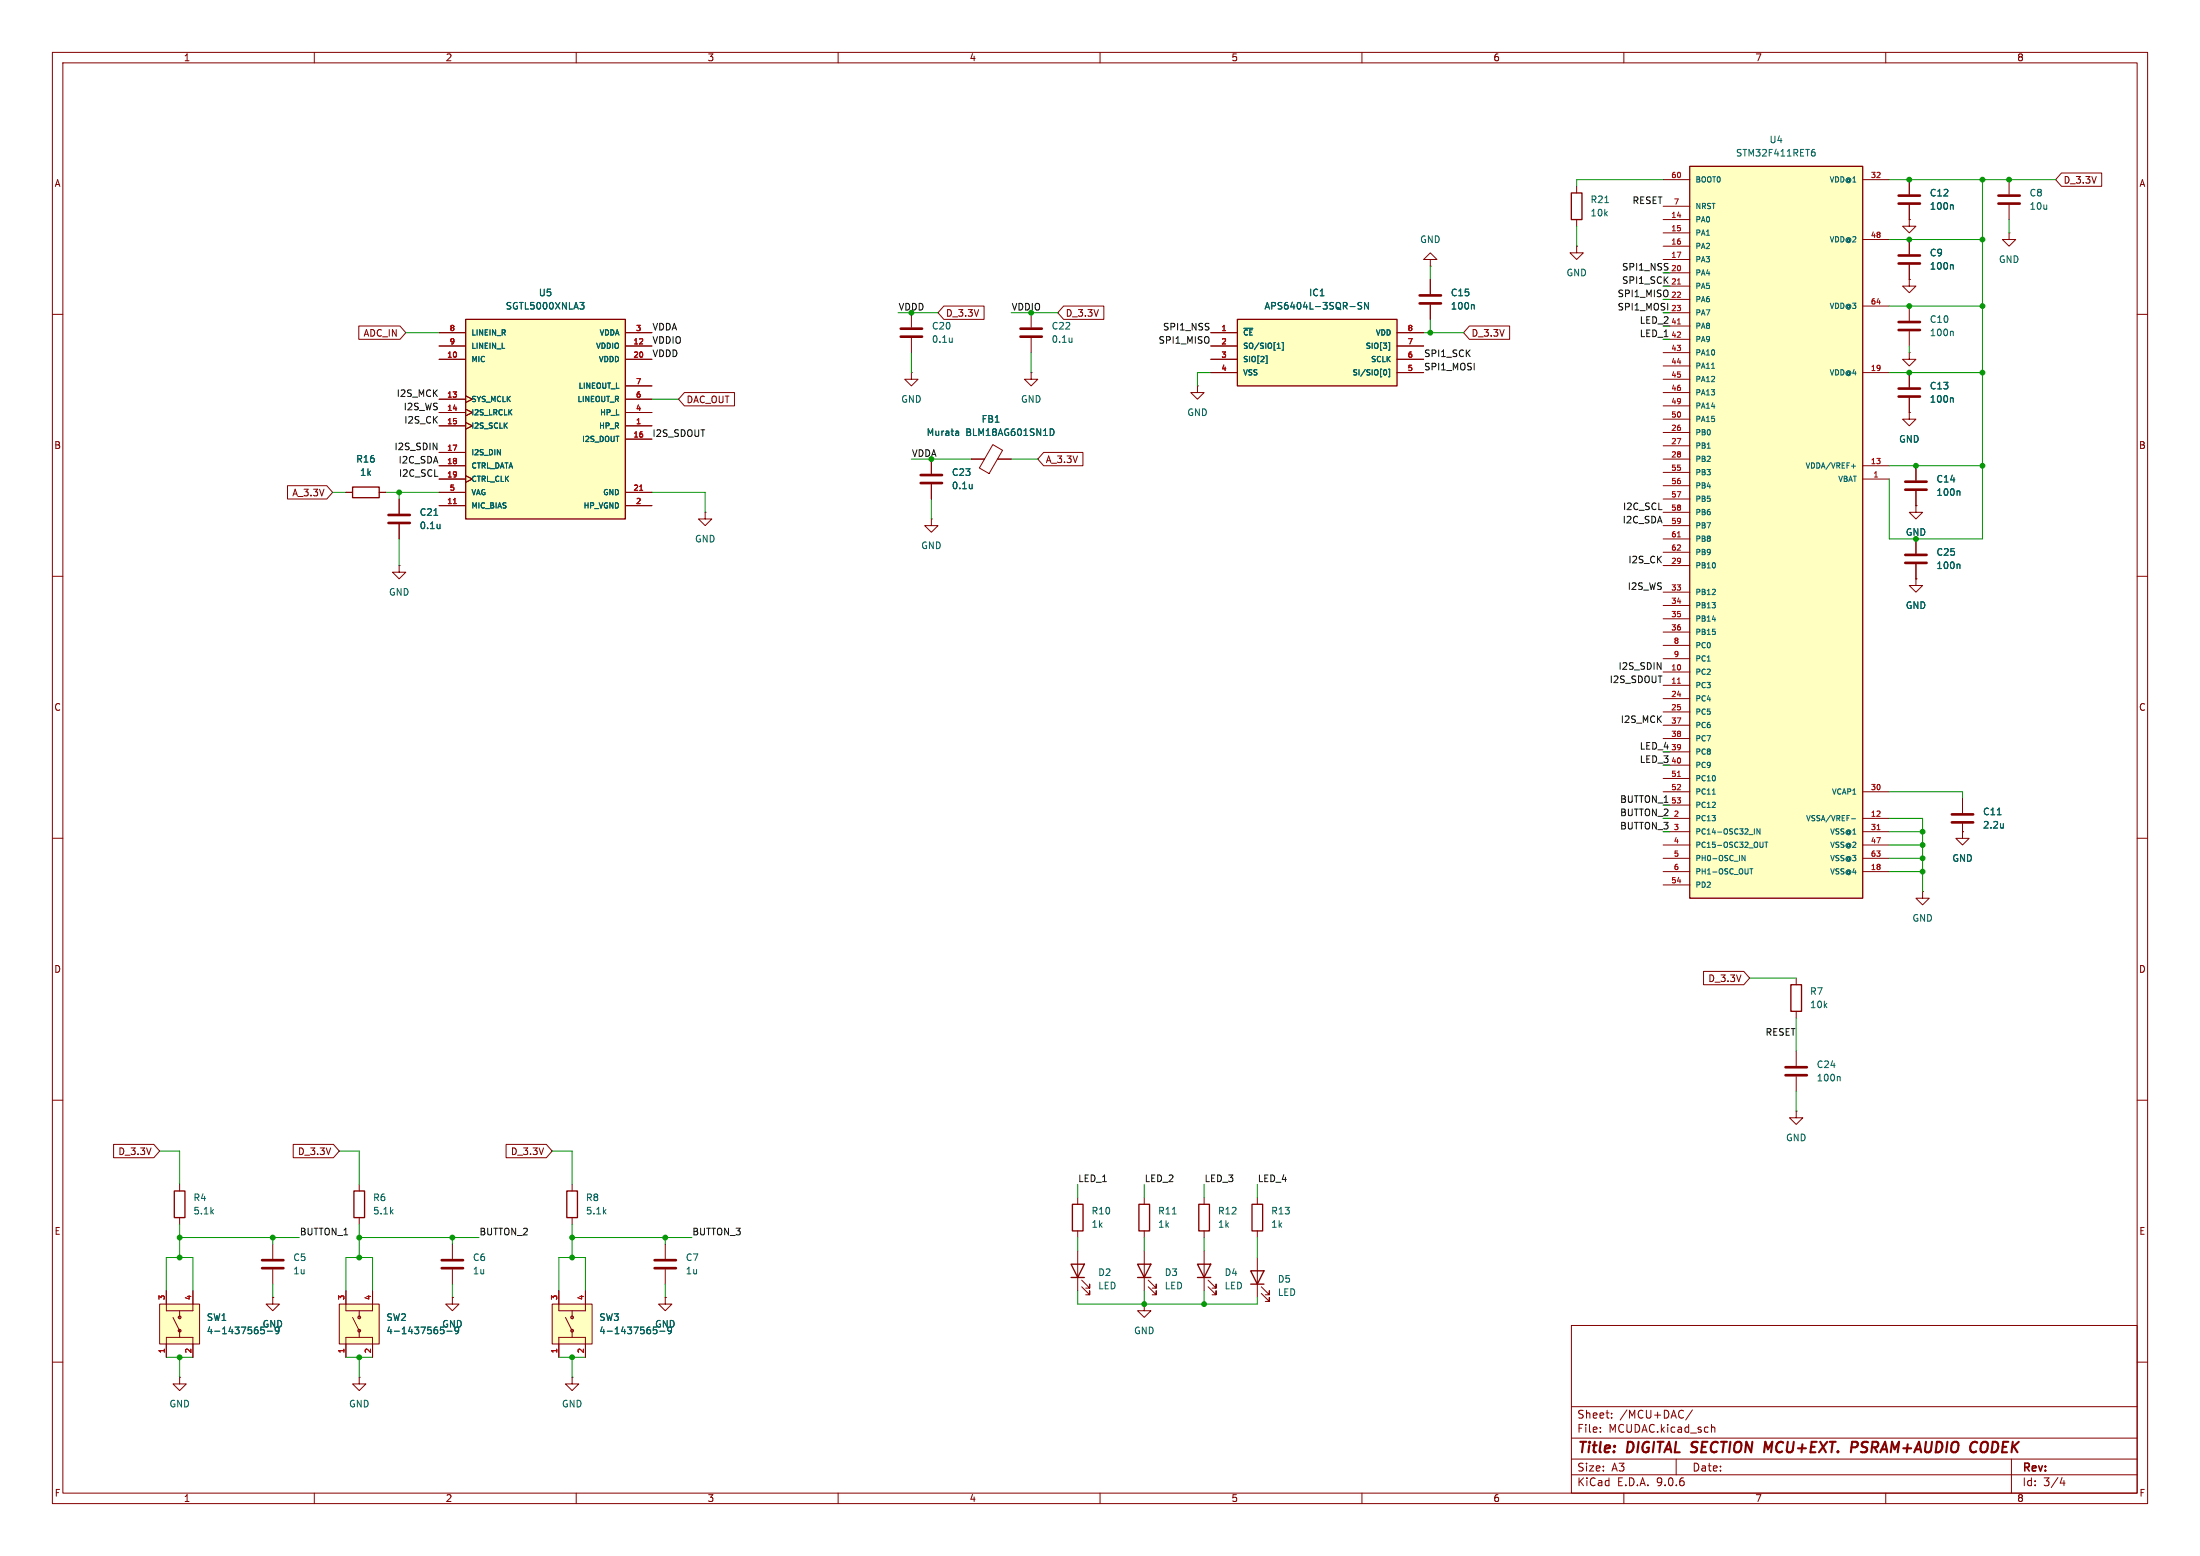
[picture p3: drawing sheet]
<svg xmlns="http://www.w3.org/2000/svg" width="420mm" height="297mm" viewBox="0 0 420 297" stroke-linecap="round" stroke-linejoin="round" font-family="sans-serif">
<g fill="none" stroke="#840000" stroke-width=".19">
<path d="M10 10h400v277h-400zM12 12h396v273h-396zM60 10v2M110 10v2M160 10v2M210 10v2M260 10v2M310 10v2M360 10v2M10 60h2M174 71.1v1.3h1.3l-1.3 1.3-1.3-1.3h1.3M174 71.1h.1"/>
<path d="M408 60h2M76.2 95.3v2.7M177.8 87.6v2.8M177.8 92.5v2.8M185.4 87.6h2.6M189.5 84.9l1.9 1.1-2.6 4.4-1.8-1.1zM190.4 87.6h2.6M10 110h2M76.2 108v1.2h1.3l-1.3 1.3-1.3-1.3h1.3M76.2 108h.1M76.2 100.1v2.8M408 110h2"/>
<path d="M10 160h2M408 160h2M10 210h2M408 210h2M34.3 226.1v1.2M34.3 232.4v1.3M127 237.5v2.8M205.7 238.8v7.6M127 247.6v1.3h1.3l-1.3 1.3-1.3-1.3h1.3M127 247.6h.1M127 242.3v2.8M206.5 245.6l1.5 1.5v-.7v.7h-.7"/>
<path d="M206.5 244.3l1.5 1.6v-.8v.8h-.7M218.4 248.9v1.3h1.3l-1.3 1.3-1.2-1.3h1.2M218.4 248.9h.1M300 253h108v32h-108zM10 260h2M300 278.5h108M300 274.5h108M300 268.5h108M305.5 273.2v.2M305.5 272.5v.1M307.7 270.5v.2M307.7 269.8v.1"/>
<path d="M320 278.5v3M323.1 269.1l-1.3 1.9M326.7 271.9v1.5M326.7 272.5l.2-.1 .4 .1 .1 .9M384 278.5v6.5M408 260h2M60 285v2M110 285v2M160 285v2M210 285v2M260 285v2M300 281.5h108"/>
<path d="M310 285v2M360 285v2M393.7 282l-.4 1.1h.9M394 282.6v1"/>
</g>
<path d="M337 275.2l.5 1.4 .8-1.4M353.5 276.3h.7a.55 .55 0 0 0 .5-.5 .55 .55 0 0 0-.4-.6h-.7l-.3 2M378.7 275.2l-.2 .1a1.24 1.24 0 0 0 0 1.9h.4" fill="none" stroke="#840000" stroke-width=".4"/>
<path d="M33.3 227.3h2v5.1h-2zM204.5 241.3h2.5l-1.3 2.5zM204.5 243.8h2.5" fill="none" stroke="#840000" stroke-width=".25"/>
<path d="M74.2 98.3h4M74.2 99.8h4M175.8 90.7h4M175.8 92.2h4M125 240.5h4M125 242.1h4" fill="none" stroke="#840000" stroke-width=".51"/>
<path d="M82.8 98.4h.8M182.8 82.3l.2 .2v.6M183 83.1h-.4M183 82.6h-.4M185.6 92.4v.9M185.6 93.2h-.1M200.5 81.9a.64 .64 0 0 1 .7 .6 .64 .64 0 0 1-.7 .6M84 100.1v.8M84 100.8h-.1" fill="none" stroke="#006464" stroke-width=".19"/>
<path d="M88.9 61h30.5v38.1h-30.5z" fill="#ffffc2"/>
<path d="M88.9 61h30.5v38.1h-30.5z" fill="none" stroke="#840000" stroke-width=".25"/>
<g fill="none" stroke="#840000" stroke-width=".19">
<path d="M83.8 63.5h5.1M83.8 66h5.1M83.8 68.6h5.1M83.8 76.2h5.1M83.8 78.7h5.1M88.9 75.6l1.3 .6-1.3 .6M88.9 78.1l1.3 .6-1.3 .7M119.4 63.5h5.1M119.4 66h5.1M119.4 68.6h5.1M119.4 76.2h5.1M119.4 78.7h5.1"/>
<path d="M119.4 73.7h5.1M83.8 81.3h5.1M83.8 86.4h5.1M83.8 88.9h5.1M83.8 91.4h5.1M83.8 94h5.1M83.8 96.5h5.1M88.9 80.6l1.3 .7-1.3 .6M88.9 90.8l1.3 .6-1.3 .7M119.4 81.3h5.1M119.4 94h5.1M119.4 96.5h5.1"/>
<path d="M119.4 83.8h5.1"/>
</g>
<path d="M86.6 96.1h.5M122.1 93.6h.6" fill="none" stroke="#a90000" stroke-width=".19"/>
<path d="M110.7 57.7h.8l-.4 .5 .3 .1 .1 .5-.3 .2h-.3" fill="none" stroke="#006464" stroke-width=".19"/>
<path d="M236.2 61h30.5v12.7h-30.5z" fill="#ffffc2"/>
<path d="M236.2 61h30.5v12.7h-30.5z" fill="none" stroke="#840000" stroke-width=".25"/>
<path d="M231.1 63.5h5.1M231.1 66h5.1M231.1 68.6h5.1M231.1 71.1h5.1M266.7 63.5h5.1M266.7 66h5.1M266.7 68.6h5.1M266.7 71.1h5.1" fill="none" stroke="#840000" stroke-width=".19"/>
<path d="M257.7 58.5h1M260 57.8l-.5-.1-.2 .2v.3l.5 .3 .2 .3-.3 .2-.5-.1M261.2 57.7v1.3l-.7-1.3v1.3M237.4 62.7h1.8M241.6 67.9h.3v1.5h-.3M243.8 66.5h.6M244 65.6l.1-.1v1M244.7 65.4h.3v1.4h-.3M264.2 70.8l.2-.2a.54 .54 0 0 1 .3 .5 .54 .54 0 0 1-.3 .5l-.2-.2M265.1 65.4h.2v1.4h-.2M265.1 70.5h.2v1.4h-.2" fill="none" stroke="#006464" stroke-width=".19"/>
<path d="M105.4 248.9h7.6v7.6h-7.6z" fill="#ffffc2"/>
<g fill="none" stroke="#840000" stroke-width=".19">
<path d="M174 59.7v2.8M196.8 59.7v2.8M174 64.5v2.8M196.8 71.1v1.3h1.3l-1.3 1.3-1.2-1.3h1.2M196.8 71.1h.1M196.8 64.5v2.8M228.6 73.7v1.2h1.3l-1.3 1.3-1.3-1.3h1.3M228.6 73.7h.1M66 94h1.3M72.4 94h1.3M134.6 97.8v1.3h1.3l-1.3 1.2-1.3-1.2h1.3M134.6 97.8h.1"/>
<path d="M177.8 99.1v1.2h1.3l-1.3 1.3-1.3-1.3h1.3M177.8 99.1h.1M374.6 157.2v2.8h-1.2l1.2 1.3 1.3-1.3h-1.3v-1.2M374.6 158.8h.1M374.6 152.4v2.8M367 170.2v1.3h1.3l-1.3 1.2-1.2-1.2h1.2M367 170.2h.1M342.9 186.7v1.3M342.9 193v1.3M52.1 237.5v2.8M68.6 226.1v1.2M68.6 232.4v1.3"/>
<path d="M205.7 228.6v1.3M205.7 234.9v1.3M218.4 228.6v1.3M218.4 234.9v1.3M52.1 242.3v2.8M86.4 247.6v1.3h1.2l-1.2 1.3-1.3-1.3h1.3M86.4 247.6h.1M105.4 248.9h7.6v7.6h-7.6zM106.7 246.4v3.8h5.1v-3.8M106.7 259.1v-3.8h5.1v3.8M107.9 251.5l1.3 2.5v1.3M109.2 250.2v1.3"/>
</g>
<g fill="none" stroke="#840000" stroke-width=".22">
<circle cx="109.2" cy="254" r=".25"/>
<circle cx="109.2" cy="251.5" r=".25"/>
</g>
<path d="M181.8 64.5v.8M181.8 65.2l-.1 .1M204.6 64.5v.8M204.6 65.2v.1M381.3 155.5h.7M382.4 157.2v.9M382.4 157.9v.1M223.8 231.7h.7M125.4 254l-.1 .5-.4 .1M128.2 254l-.2 .5-.4 .1" fill="none" stroke="#006464" stroke-width=".19"/>
<path d="M67.3 93h5.1v2h-5.1zM341.9 188h2v5h-2zM67.6 227.3h2v5.1h-2zM204.7 229.9h2.1v5h-2.1zM217.4 229.9h2.1v5h-2.1z" fill="none" stroke="#840000" stroke-width=".25"/>
<path d="M172 62.7h4M172 64.3h4M194.8 62.7h4.1M194.8 64.3h4.1M372.6 157h4.1M372.6 155.4h4.1M50 240.5h4.1M50 242.1h4.1" fill="none" stroke="#840000" stroke-width=".51"/>
<path d="M30.5 248.9h7.6v7.6h-7.6z" fill="#ffffc2"/>
<g fill="none" stroke="#840000" stroke-width=".19">
<path d="M342.9 200.7v2.8M342.9 205.5v2.8M30.5 248.9h7.6v7.6h-7.6zM31.7 246.4v3.8h5.1v-3.8M31.7 259.1v-3.8h5.1v3.8M33 251.5l1.3 2.5v1.3M34.3 250.2v1.3M52.1 247.6v1.3h1.2l-1.2 1.3-1.3-1.3h1.3M52.1 247.6h.1M68.6 262.9v1.3h1.2l-1.2 1.2-1.3-1.2h1.3M68.6 262.9h.1M109.2 262.9v1.3h1.3l-1.3 1.2-1.3-1.2h1.3"/>
<path d="M109.2 262.9h.1"/>
</g>
<g fill="none" stroke="#840000" stroke-width=".22">
<circle cx="34.3" cy="251.5" r=".25"/>
<circle cx="34.3" cy="254" r=".25"/>
</g>
<path d="M351.1 205.5l.2 .2v.6M50.5 254l-.1 .5-.5 .1M53.3 254l-.3 .5-.3 .1" fill="none" stroke="#006464" stroke-width=".19"/>
<path d="M340.9 203.7h4M340.9 205.2h4" fill="none" stroke="#840000" stroke-width=".51"/>
<path d="M64.8 248.9h7.6v7.6h-7.6z" fill="#ffffc2"/>
<g fill="none" stroke="#840000" stroke-width=".19">
<path d="M301 35.6v1.2M364.5 34.3v2.8M364.5 39.1v2.8M383.5 34.3v2.8M383.5 39.1v2.8M301 41.9v1.3M364.5 53.3v1.3h1.3l-1.3 1.3-1.3-1.3h1.3M364.5 53.3h.1M364.5 41.9v1.3h1.3l-1.3 1.3-1.3-1.3h1.3M364.5 41.9h.1M364.5 45.7v2.8M364.5 50.5v2.8"/>
<path d="M383.5 44.5v1.2h1.3l-1.3 1.3-1.2-1.3h1.2M383.5 44.5h.1M86.4 237.5v2.8M109.2 226.1v1.2M109.2 232.4v1.3M218.4 238.8v7.6M229.9 228.6v1.3M229.9 234.9v1.3M229.9 238.8v7.6M240 228.6v1.3M240 234.9v1.3M64.8 248.9h7.6v7.6h-7.6z"/>
<path d="M66 246.4v3.8h5.1v-3.8M66 259.1v-3.8h5.1v3.8M67.3 251.5l1.3 2.5v1.3M68.6 250.2v1.3M86.4 242.3v2.8M219.2 245.6l1.5 1.5v-.7v.7h-.7M219.2 244.3l1.5 1.6v-.8v.8h-.7M230.6 245.6l1.6 1.5v-.7v.7h-.8M230.6 244.3l1.6 1.6v-.8v.8h-.8M240 240v7.6M240.8 246.9l1.5 1.5v-.8v.8h-.7M240.8 245.6l1.5 1.5v-.7v.7h-.7"/>
<path d="M34.3 262.9v1.3h1.3l-1.3 1.2-1.3-1.2h1.3M34.3 262.9h.1"/>
</g>
<g fill="none" stroke="#840000" stroke-width=".22">
<circle cx="68.6" cy="254" r=".25"/>
<circle cx="68.6" cy="251.5" r=".25"/>
</g>
<path d="M306.4 38.7h.7M372.7 39.1l.2 .2v.6M372.7 50.5l.2 .2v.7M84.8 254l-.1 .5-.5 .1M87.6 254l-.3 .5-.3 .1" fill="none" stroke="#006464" stroke-width=".19"/>
<path d="M300 36.8h2v5.1h-2zM108.2 227.3h2v5.1h-2zM228.9 229.9h2v5h-2zM239 229.9h2v5h-2zM217.2 241.3h2.5l-1.3 2.5zM217.2 243.8h2.5M228.6 241.3h2.5l-1.2 2.5zM228.6 243.8h2.5M238.8 242.6h2.5l-1.3 2.5zM238.8 245.1h2.5" fill="none" stroke="#840000" stroke-width=".25"/>
<path d="M362.5 37.3h4M362.5 38.9h4M381.5 37.3h4.1M381.5 38.9h4.1M362.5 48.8h4M362.5 50.3h4M84.3 240.5h4.1M84.3 242.1h4.1" fill="none" stroke="#840000" stroke-width=".51"/>
<path d="M322.6 31.8h33v139.7h-33z" fill="#ffffc2"/>
<path d="M322.6 31.8h33v139.7h-33z" fill="none" stroke="#840000" stroke-width=".25"/>
<g fill="none" stroke="#840000" stroke-width=".19">
<path d="M317.5 34.3h5.1M317.5 39.4h5.1M355.6 34.3h5.1M364.5 34.3v2.8M364.5 39.1v2.8M393.5 33h7.7v2.6h-7.7l-1.1-1.3zM180.2 58.4h7.7v2.6h-7.7l-1.1-1.3zM203 58.4h7.7v2.6h-7.7l-1.1-1.3zM273 49.5h1.3l-1.3-1.2-1.2 1.2h1.2v1.3M273 50.8h.1M273 53.3v2.8M273 58.2v2.8"/>
<path d="M301 47v1.3h1.3l-1.3 1.2-1.3-1.2h1.3M301 47h.1M317.5 41.9h5.1M317.5 44.5h5.1M317.5 47h5.1M317.5 49.5h5.1M317.5 52.1h5.1M317.5 54.6h5.1M317.5 57.2h5.1M317.5 59.7h5.1M355.6 45.7h5.1M355.6 58.4h5.1"/>
<path d="M364.5 41.9h.1M364.5 53.3h.1M364.5 45.7v2.8M364.5 50.5v2.8M364.5 58.4v2.8M68.5 62.2h7.9l1.1 1.3-1.1 1.3h-7.9zM83.8 63.5h5.1M83.8 66h5.1M83.8 68.6h5.1M83.8 76.2h5.1M83.8 78.7h5.1M88.9 75.6l1.3 .6-1.3 .6"/>
<path d="M88.9 78.1l1.3 .6-1.3 .7M119.4 63.5h5.1M119.4 66h5.1M119.4 68.6h5.1M119.4 76.2h5.1M119.4 78.7h5.1M119.4 73.7h5.1M130.7 74.9h9.5v2.6h-9.5l-1.2-1.3zM231.1 71.1h5.1M231.1 63.5h5.1M231.1 66h5.1M231.1 68.6h5.1"/>
<path d="M266.7 71.1h5.1M266.7 63.5h5.1M266.7 66h5.1M266.7 68.6h5.1M280.5 62.2h7.7v2.6h-7.7l-1.1-1.3zM317.5 62.2h5.1M317.5 64.8h5.1M317.5 67.3h5.1M317.5 69.9h5.1M317.5 72.4h5.1M317.5 74.9h5.1M317.5 77.5h5.1"/>
<path d="M355.6 71.1h5.1M364.5 67.3v1.3h1.3l-1.3 1.3-1.3-1.3h1.3M364.5 67.3h.1M364.5 78.7v1.3h1.3l-1.3 1.3-1.3-1.3h1.3M364.5 78.7h.1M364.5 63.2v2.8M364.5 71.1v2.8M364.5 75.9v2.8M54.9 92.7h7.5l1.1 1.3-1.1 1.3h-7.5zM66 94h1.3M72.4 94h1.3M76.2 95.3v2.7"/>
<path d="M83.8 88.9h5.1M83.8 91.4h5.1M83.8 81.3h5.1M83.8 86.4h5.1M83.8 94h5.1M83.8 96.5h5.1M88.9 80.6l1.3 .7-1.3 .6M88.9 90.8l1.3 .6-1.3 .7M119.4 81.3h5.1M119.4 94h5.1M119.4 96.5h5.1M119.4 83.8h5.1"/>
<path d="M177.8 87.6v2.8M177.8 92.5v2.8M185.4 87.6h2.6M190.5 87.6h2.5M199.2 86.4h7.5v2.5h-7.5l-1.1-1.3zM317.5 80h5.1M317.5 82.6h5.1M317.5 85.1h5.1M317.5 87.6h5.1M317.5 90.2h5.1M317.5 92.7h5.1M317.5 95.3h5.1"/>
<path d="M317.5 97.8h5.1M355.6 88.9h5.1M355.6 91.4h5.1M365.8 96.5v1.3h1.2l-1.2 1.3-1.3-1.3h1.3M365.8 96.5h.1M365.8 88.9v2.8M365.8 93.7v2.8M76.2 100.1v2.8M317.5 100.3h5.1M317.5 102.9h5.1M317.5 105.4h5.1M317.5 108h5.1"/>
<path d="M317.5 113h5.1M317.5 115.6h5.1M317.5 118.1h5.1M365.8 110.5v1.3h1.2l-1.2 1.2-1.3-1.2h1.3M365.8 110.5h.1M365.8 102.9v2.8M365.8 107.7v2.8M317.5 120.7h5.1M317.5 123.2h5.1M317.5 125.7h5.1M317.5 128.3h5.1M317.5 130.8h5.1"/>
<path d="M317.5 133.4h5.1M317.5 135.9h5.1M317.5 138.4h5.1M317.5 141h5.1M317.5 143.5h5.1M317.5 146.1h5.1M317.5 148.6h5.1M317.5 151.1h5.1M317.5 153.7h5.1M317.5 156.2h5.1M317.5 158.8h5.1M355.6 151.1h5.1"/>
<path d="M355.6 156.2h5.1M355.6 158.8h5.1M374.6 158.8h.1M374.6 152.4v2.8M374.6 157.2v2.8M317.5 161.3h5.1M317.5 163.8h5.1M317.5 166.4h5.1M317.5 168.9h5.1M355.6 161.3h5.1M355.6 163.8h5.1M355.6 166.4h5.1"/>
<path d="M325.2 185.4h7.7l1.1 1.3-1.1 1.3h-7.7zM21.7 218.4h7.7l1.1 1.3-1.1 1.3h-7.7zM56 218.4h7.7l1.1 1.3-1.1 1.3h-7.7zM96.6 218.4h7.7l1.1 1.3-1.1 1.3h-7.7zM342.9 212.1v1.3h1.3l-1.3 1.2-1.3-1.2h1.3M342.9 212.1h.1M31.7 246.4v2.5M31.7 256.5v2.6M36.8 246.4v2.5M36.8 256.5v2.6M52.1 247.6h.1M66 246.4v2.5"/>
<path d="M66 256.5v2.6M71.1 246.4v2.5M71.1 256.5v2.6M86.4 247.6h.1M106.7 246.4v2.5M106.7 256.5v2.6M111.8 246.4v2.5M111.8 256.5v2.6M127 247.6h.1"/>
</g>
<path d="M320.2 54.2h.6M320.2 61.8h.6M86.6 96.1h.5M122.1 93.6h.6M320.2 102.5h.6M320.2 130.4h.6M320.2 148.2h.6M358.3 158.4h.6" fill="none" stroke="#a90000" stroke-width=".19"/>
<g fill="none" stroke="#006464" stroke-width=".19">
<path d="M346 29h.3l.2 .2v.5l-.5 .1M346.4 28.5l-.4 .1M372.7 39.1l.2 .2v.6M110.7 57.7h.8l-.4 .5 .3 .1 .1 .5-.3 .2h-.3M257.7 58.5h1M260 57.8l-.5-.1-.2 .2v.3l.5 .3 .2 .3-.3 .2-.5-.1M261.2 57.7v1.3l-.7-1.3v1.3M281.3 58.2l.1 .1v.7M372.7 50.5l.2 .2v.7M237.4 62.7h1.8M241.6 67.9h.3v1.5h-.3M243.8 66.5h.6"/>
<path d="M244 65.6l.1-.1v1M244.7 65.4h.3v1.4h-.3M264.2 70.8l.2-.2a.54 .54 0 0 1 .3 .5 .54 .54 0 0 1-.3 .5l-.2-.2M265.1 65.4h.2v1.4h-.2M265.1 70.5h.2v1.4h-.2M326.7 70.3h.6M372.7 75.9l.2 .2v.7M372.7 63.2l.2 .2v.7M82.8 98.4h.8M182.8 82.3l.2 .2v.6M183 83.1h-.4M183 82.6h-.4"/>
<path d="M185.6 92.4v.9M185.6 93.2h-.1M200.5 81.9a.64 .64 0 0 1 .7 .6 .64 .64 0 0 1-.7 .6M325.9 85.6h.6M353.5 89h.7M374 93.7l.2 .2v.7M84 100.1v.8M84 100.8h-.1M326.9 118.2h.6M374 107.7l.2 .2v.6M326.9 151.6h.6M334.9 158.2v1"/>
<path d="M336 158.2v1l-.6-1v1M353.5 156.3h.7M381.3 155.5h.7M382.4 157.2v.9M382.4 157.9v.1M333.1 163.3v1l-.6-1v1M334 165.8h.6M334.3 165.8v1M336.6 160.7l-.1 1M336.9 160.7h.6M337.2 160.7v1.1M50.5 254l-.1 .5-.5 .1"/>
<path d="M53.3 254l-.3 .5-.3 .1M84.8 254l-.1 .5-.5 .1M87.6 254l-.3 .5-.3 .1M125.4 254l-.1 .5-.4 .1M128.2 254l-.2 .5-.4 .1"/>
</g>
<path d="M271 56.4h4.1M271 57.9h4.1M362.5 75.7h4M362.5 74.2h4M362.5 61.5h4M362.5 63h4M363.7 93.5h4.1M363.7 91.9h4.1M363.7 107.4h4.1M363.7 105.9h4.1" fill="none" stroke="#840000" stroke-width=".51"/>
<g fill="none" stroke="#009600" stroke-width=".19">
<path d="M317.5 34.3h-16.5v1.3M360.7 34.3h31.7M378.5 34.3v68.6h-17.8v-11.5M174 59.7h5.1M193 59.7h8.9M273 50.8v2.5M301 43.2v3.8M317.5 59.7h1.3M317.5 52.1h1.3M317.5 54.6h1.3M317.5 57.2h1.3M360.7 45.7h17.8"/>
<path d="M360.7 58.4h17.8M383.5 41.9v2.6M77.5 63.5h6.3M124.5 76.2h5M174 67.3v3.8M196.8 67.3v3.8M231.1 71.1h-2.5v2.6M271.8 63.5h7.6M273 61v2.5M317.5 64.8h1.3M360.7 71.1h17.8M364.5 66v1.3"/>
<path d="M63.5 94h2.5M73.7 94h10.1M76.2 94v1.3M124.5 94h10.1v3.8M174 87.6h11.4M177.8 95.3v3.8M193 87.6h5.1M360.7 88.9h17.8M76.2 102.9v5.1M317.5 153.7h1.3M360.7 156.2h6.3v14M360.7 151.1h13.9v1.3"/>
<path d="M360.7 158.8h6.3M374.6 158.8v1.2M360.7 163.8h6.3M360.7 166.4h6.3M360.7 161.3h6.3M334 186.7h8.9M342.9 194.3v6.4M30.5 219.7h3.8v6.4M64.8 219.7h3.8v6.4M105.4 219.7h3.8v6.4M342.9 208.3v3.8M34.3 236.2h22.8"/>
<path d="M34.3 233.7v6.3M52.1 236.2v1.3M68.6 233.7v6.3M68.6 236.2h22.8M86.4 236.2v1.3M109.2 233.7v6.3M109.2 236.2h22.9M127 236.2v1.3M205.7 226.1v2.5M205.7 236.2v2.6M218.4 226.1v2.5M218.4 236.2v2.6"/>
<path d="M229.9 226.1v2.5M229.9 236.2v2.6M240 226.1v2.5M240 236.2v3.8M31.7 259.1h5.1M31.7 246.4v-6.4h5.1v6.4M34.3 259.1v3.8M52.1 245.1v2.5M66 259.1h5.1M66 246.4v-6.4h5.1v6.4M68.6 259.1v3.8M86.4 245.1v2.5"/>
<path d="M106.7 259.1h5.1M106.7 246.4v-6.4h5.1v6.4M109.2 259.1v3.8M127 245.1v2.5M205.7 246.4v2.5h34.3v-1.3M218.4 246.4v2.5M229.9 246.4v2.5"/>
</g>
<g fill="#009600" stroke="#009600" stroke-width=".19">
<circle cx="76.2" cy="94" r=".46"/>
<circle cx="68.6" cy="259.1" r=".46"/>
<circle cx="68.6" cy="236.2" r=".46"/>
<circle cx="68.6" cy="240" r=".46"/>
<circle cx="86.4" cy="236.2" r=".46"/>
<circle cx="52.1" cy="236.2" r=".46"/>
<circle cx="34.3" cy="236.2" r=".46"/>
<circle cx="34.3" cy="240" r=".46"/>
<circle cx="34.3" cy="259.1" r=".46"/>
<circle cx="174" cy="59.7" r=".46"/>
<circle cx="196.8" cy="59.7" r=".46"/>
<circle cx="177.8" cy="87.6" r=".46"/>
<circle cx="127" cy="236.2" r=".46"/>
<circle cx="109.2" cy="236.2" r=".46"/>
<circle cx="109.2" cy="240" r=".46"/>
<circle cx="109.2" cy="259.1" r=".46"/>
<circle cx="218.4" cy="248.9" r=".46"/>
<circle cx="229.9" cy="248.9" r=".46"/>
<circle cx="378.5" cy="34.3" r=".46"/>
<circle cx="364.5" cy="45.7" r=".46"/>
<circle cx="378.5" cy="45.7" r=".46"/>
<circle cx="364.5" cy="34.3" r=".46"/>
<circle cx="378.5" cy="58.4" r=".46"/>
<circle cx="364.5" cy="58.4" r=".46"/>
<circle cx="383.5" cy="34.3" r=".46"/>
<circle cx="367" cy="161.3" r=".46"/>
<circle cx="367" cy="158.8" r=".46"/>
<circle cx="365.8" cy="102.9" r=".46"/>
<circle cx="378.5" cy="88.9" r=".46"/>
<circle cx="365.8" cy="88.9" r=".46"/>
<circle cx="364.5" cy="71.1" r=".46"/>
<circle cx="378.5" cy="71.1" r=".46"/>
<circle cx="273" cy="63.5" r=".46"/>
<circle cx="367" cy="163.8" r=".46"/>
<circle cx="367" cy="166.4" r=".46"/>
</g>
<g font-size="2.8" fill="#840000">
<text x="301" y="277.9">Title:</text>
<text x="310.6" y="277.9">DIGITAL SECTION</text>
<text x="338.4" y="277.9">MCU+EXT.</text>
<text x="355.8" y="277.9">PSRAM+AUDIO</text>
<text x="379.4" y="277.9">CODEK</text>
</g>
<g font-size="2.1" fill="#840000">
<text x="301" y="273.7">File:</text>
<text x="301" y="271">Sheet:</text>
<text x="307.1" y="273.7">MCUDAC.kicad_sch</text>
<text x="309.2" y="271">/MCU+DAC/</text>
<text x="301" y="281.1">Size:</text>
<text x="307.6" y="281.1">A3</text>
<text x="323" y="281.1">Date:</text>
<text x="386" y="281.3">Rev:</text>
<text x="301" y="283.9">KiCad</text>
<text x="308.7" y="283.9">E.D.A.</text>
<text x="316.3" y="283.9">9.0.6</text>
<text x="386" y="283.9">Id:</text>
<text x="390.1" y="283.9">3/4</text>
</g>
<g font-size="1.8" fill="#840000">
<text x="35" y="11.9">1</text>
<text x="85" y="11.9">2</text>
<text x="135" y="11.9">3</text>
<text x="185" y="11.9">4</text>
<text x="235" y="11.9">5</text>
<text x="285" y="11.9">6</text>
<text x="335" y="11.9">7</text>
<text x="385" y="11.9">8</text>
<text x="10.3" y="35.9">A</text>
<text x="393.9" y="35.2">D_3.3V</text>
<text x="408.3" y="35.9">A</text>
<text x="69.3" y="64.5">ADC_IN</text>
<text x="180.5" y="60.6">D_3.3V</text>
<text x="203.4" y="60.6">D_3.3V</text>
<text x="280.8" y="64.5">D_3.3V</text>
<text x="131" y="77.2">DAC_OUT</text>
<text x="10.3" y="85.9">B</text>
<text x="199.5" y="88.6">A_3.3V</text>
<text x="408.2" y="85.9">B</text>
<text x="55.7" y="94.9">A_3.3V</text>
<text x="10.3" y="135.9">C</text>
<text x="408.2" y="135.9">C</text>
<text x="10.3" y="185.9">D</text>
<text x="408.2" y="185.9">D</text>
<text x="326" y="187.6">D_3.3V</text>
<text x="22.5" y="220.7">D_3.3V</text>
<text x="56.8" y="220.7">D_3.3V</text>
<text x="97.4" y="220.7">D_3.3V</text>
<text x="10.3" y="235.9">E</text>
<text x="408.3" y="235.9">E</text>
<text x="10.3" y="285.9">F</text>
<text x="35" y="286.9">1</text>
<text x="85" y="286.9">2</text>
<text x="135" y="286.9">3</text>
<text x="185" y="286.9">4</text>
<text x="235" y="286.9">5</text>
<text x="285" y="286.9">6</text>
<text x="335" y="286.9">7</text>
<text x="385" y="286.9">8</text>
<text x="408.3" y="285.9">F</text>
</g>
<g font-size="1.8" fill="#006464">
<text x="337.7" y="27.5">U4</text>
<text x="331.3" y="30.1">STM32F411RET6</text>
<text x="303.5" y="41.5">10k</text>
<text x="303.5" y="39">R21</text>
<text x="368.3" y="40.2">100n</text>
<text x="368.3" y="37.7">C12</text>
<text x="387.4" y="37.7">C8</text>
<text x="387.4" y="40.2">10u</text>
<text x="271" y="46.6">GND</text>
<text x="299" y="52.9">GND</text>
<text x="368.3" y="49.1">C9</text>
<text x="368.3" y="51.7">100n</text>
<text x="381.5" y="50.4">GND</text>
<text x="96.4" y="59.3">SGTL5000XNLA3</text>
<text x="102.8" y="56.7">U5</text>
<text x="241.3" y="59.3">APS6404L-3SQR-SN</text>
<text x="249.8" y="56.7">IC1</text>
<text x="276.9" y="59.3">100n</text>
<text x="276.9" y="56.7">C15</text>
<text x="177.8" y="63.1">C20</text>
<text x="177.8" y="65.6">0.1u</text>
<text x="200.7" y="63.1">C22</text>
<text x="200.7" y="65.6">0.1u</text>
<text x="368.3" y="64.4">100n</text>
<text x="368.3" y="61.8">C10</text>
<text x="172" y="77.1">GND</text>
<text x="194.8" y="77.1">GND</text>
<text x="368.3" y="77.1">100n</text>
<text x="368.3" y="74.5">C13</text>
<text x="176.8" y="83.4">Murata</text>
<text x="184.4" y="83.4">BLM18AG601SN1D</text>
<text x="187.3" y="80.9">FB1</text>
<text x="226.6" y="79.6">GND</text>
<text x="67.9" y="88.5">R16</text>
<text x="362.5" y="84.7">GND</text>
<text x="68.6" y="91">1k</text>
<text x="181.6" y="91">C23</text>
<text x="181.6" y="93.6">0.1u</text>
<text x="369.6" y="94.8">100n</text>
<text x="369.6" y="92.3">C14</text>
<text x="80" y="98.7">C21</text>
<text x="80" y="101.2">0.1u</text>
<text x="132.6" y="103.7">GND</text>
<text x="175.8" y="105">GND</text>
<text x="363.7" y="102.5">GND</text>
<text x="369.6" y="106.3">C25</text>
<text x="74.2" y="113.9">GND</text>
<text x="369.6" y="108.8">100n</text>
<text x="363.7" y="116.4">GND</text>
<text x="378.5" y="155.8">C11</text>
<text x="378.5" y="158.3">2.2u</text>
<text x="372.6" y="164.7">GND</text>
<text x="365" y="176.1">GND</text>
<text x="345.4" y="190.1">R7</text>
<text x="345.4" y="192.6">10k</text>
<text x="346.7" y="206.6">100n</text>
<text x="346.7" y="204.1">C24</text>
<text x="340.9" y="218">GND</text>
<text x="36.8" y="229.5">R4</text>
<text x="36.8" y="232">5.1k</text>
<text x="71.1" y="229.5">R6</text>
<text x="71.1" y="232">5.1k</text>
<text x="111.8" y="229.5">R8</text>
<text x="111.8" y="232">5.1k</text>
<text x="208.3" y="232">R10</text>
<text x="221" y="232">R11</text>
<text x="232.4" y="232">R12</text>
<text x="242.6" y="232">R13</text>
<text x="208.3" y="234.5">1k</text>
<text x="221" y="234.5">1k</text>
<text x="232.4" y="234.5">1k</text>
<text x="242.6" y="234.5">1k</text>
<text x="55.9" y="240.9">C5</text>
<text x="55.9" y="243.4">1u</text>
<text x="90.2" y="240.9">C6</text>
<text x="90.2" y="243.4">1u</text>
<text x="130.8" y="240.9">C7</text>
<text x="130.8" y="243.4">1u</text>
<text x="209.6" y="243.8">D2</text>
<text x="222.3" y="243.8">D3</text>
<text x="233.7" y="243.8">D4</text>
<text x="243.8" y="245">D5</text>
<text x="209.6" y="246.3">LED</text>
<text x="222.3" y="246.3">LED</text>
<text x="233.7" y="246.3">LED</text>
<text x="243.8" y="247.6">LED</text>
<text x="39.4" y="254.9">4-1437565-9</text>
<text x="39.4" y="252.3">SW1</text>
<text x="50" y="253.6">GND</text>
<text x="73.7" y="254.9">4-1437565-9</text>
<text x="73.7" y="252.3">SW2</text>
<text x="84.3" y="253.6">GND</text>
<text x="114.3" y="254.9">4-1437565-9</text>
<text x="114.3" y="252.3">SW3</text>
<text x="125" y="253.6">GND</text>
<text x="216.4" y="254.9">GND</text>
<text x="32.3" y="268.8">GND</text>
<text x="66.5" y="268.8">GND</text>
<text x="107.2" y="268.8">GND</text>
</g>
<g font-size="1.8" fill="#0f0f0f">
<text x="311.6" y="39">RESET</text>
<text x="309.6" y="51.7">SPI1_NSS</text>
<text x="193" y="59.3">VDDIO</text>
<text x="308.7" y="59.3">SPI1_MOSI</text>
<text x="308.7" y="56.8">SPI1_MISO</text>
<text x="309.6" y="54.3">SPI1_SCK</text>
<text x="124.5" y="63.2">VDDA</text>
<text x="124.5" y="65.7">VDDIO</text>
<text x="221.1" y="65.7">SPI1_MISO</text>
<text x="221.9" y="63.2">SPI1_NSS</text>
<text x="312.9" y="64.4">LED_1</text>
<text x="124.5" y="68.2">VDDD</text>
<text x="271.8" y="68.2">SPI1_SCK</text>
<text x="271.8" y="70.8">SPI1_MOSI</text>
<text x="75.6" y="75.9">I2S_MCK</text>
<text x="77" y="78.4">I2S_WS</text>
<text x="77.1" y="80.9">I2S_CK</text>
<text x="124.5" y="83.5">I2S_SDOUT</text>
<text x="75.2" y="86">I2S_SDIN</text>
<text x="76" y="88.6">I2C_SDA</text>
<text x="174" y="87.3">VDDA</text>
<text x="76.1" y="91.1">I2C_SCL</text>
<text x="309.7" y="100">I2C_SDA</text>
<text x="309.7" y="97.4">I2C_SCL</text>
<text x="310.8" y="107.6">I2S_CK</text>
<text x="310.6" y="112.7">I2S_WS</text>
<text x="307.2" y="130.5">I2S_SDOUT</text>
<text x="308.9" y="127.9">I2S_SDIN</text>
<text x="309.3" y="138.1">I2S_MCK</text>
<text x="309.2" y="153.3">BUTTON_1</text>
<text x="337" y="197.8">RESET</text>
<text x="205.7" y="225.7">LED_1</text>
<text x="218.4" y="225.7">LED_2</text>
<text x="229.9" y="225.7">LED_3</text>
<text x="240" y="225.7">LED_4</text>
<text x="57.1" y="235.9">BUTTON_1</text>
<text x="91.4" y="235.9">BUTTON_2</text>
<text x="132.1" y="235.9">BUTTON_3</text>
</g>
<g font-size="1.8" fill="#009600">
<text x="171.4" y="59.3">VDDD</text>
<text x="312.9" y="61.9">LED_2</text>
<text x="312.9" y="143.2">LED_4</text>
<text x="312.9" y="145.7">LED_3</text>
<text x="309.2" y="155.9">BUTTON_2</text>
<text x="309.2" y="158.4">BUTTON_3</text>
</g>
<g font-size="1.4" fill="#a90000">
<text x="318.9" y="34">60</text>
<text x="357" y="34">32</text>
<text x="318.9" y="41.7">14</text>
<text x="319.4" y="39.1">7</text>
<text x="318.9" y="44.2">15</text>
<text x="318.9" y="46.7">16</text>
<text x="357" y="45.5">48</text>
<text x="318.9" y="49.3">17</text>
<text x="318.9" y="51.8">20</text>
<text x="318.9" y="54.4">21</text>
<text x="318.9" y="56.9">22</text>
<text x="318.9" y="59.4">23</text>
<text x="357" y="58.2">64</text>
<text x="85.7" y="63.2">8</text>
<text x="85.7" y="65.8">9</text>
<text x="120.8" y="65.8">12</text>
<text x="121.3" y="63.2">3</text>
<text x="233.1" y="63.2">1</text>
<text x="233.1" y="65.8">2</text>
<text x="268.6" y="63.2">8</text>
<text x="268.6" y="65.8">7</text>
<text x="318.9" y="62">41</text>
<text x="318.9" y="64.5">42</text>
<text x="85.3" y="68.3">10</text>
<text x="120.8" y="68.3">20</text>
<text x="233.1" y="68.3">3</text>
<text x="233.1" y="70.9">4</text>
<text x="268.6" y="68.3">6</text>
<text x="268.6" y="70.9">5</text>
<text x="318.9" y="67.1">43</text>
<text x="318.9" y="69.6">44</text>
<text x="357" y="70.9">19</text>
<text x="85.3" y="75.9">13</text>
<text x="121.3" y="73.4">7</text>
<text x="121.3" y="75.9">6</text>
<text x="318.9" y="72.1">45</text>
<text x="318.9" y="74.7">46</text>
<text x="318.9" y="77.2">49</text>
<text x="85.3" y="78.5">14</text>
<text x="85.3" y="81">15</text>
<text x="120.8" y="83.6">16</text>
<text x="121.3" y="78.5">4</text>
<text x="121.3" y="81">1</text>
<text x="318.9" y="79.8">50</text>
<text x="318.9" y="82.3">26</text>
<text x="85.3" y="86.1">17</text>
<text x="85.3" y="88.6">18</text>
<text x="318.9" y="84.8">27</text>
<text x="318.9" y="87.4">28</text>
<text x="318.9" y="89.9">55</text>
<text x="357" y="88.6">13</text>
<text x="85.3" y="91.2">19</text>
<text x="85.7" y="93.7">5</text>
<text x="120.8" y="93.7">21</text>
<text x="318.9" y="92.5">56</text>
<text x="318.9" y="95">57</text>
<text x="357.5" y="91.2">1</text>
<text x="85.3" y="96.3">11</text>
<text x="121.3" y="96.3">2</text>
<text x="318.9" y="97.5">58</text>
<text x="318.9" y="100.1">59</text>
<text x="318.9" y="102.6">61</text>
<text x="318.9" y="105.2">62</text>
<text x="318.9" y="107.7">29</text>
<text x="318.9" y="112.8">33</text>
<text x="318.9" y="115.3">34</text>
<text x="318.9" y="117.9">35</text>
<text x="318.9" y="120.4">36</text>
<text x="319.4" y="122.9">8</text>
<text x="319.4" y="125.5">9</text>
<text x="318.9" y="128">10</text>
<text x="318.9" y="130.6">11</text>
<text x="318.9" y="133.1">24</text>
<text x="318.9" y="135.6">25</text>
<text x="318.9" y="138.2">37</text>
<text x="318.9" y="140.7">38</text>
<text x="318.9" y="143.3">39</text>
<text x="318.9" y="145.8">40</text>
<text x="318.9" y="148.3">51</text>
<text x="318.9" y="150.9">52</text>
<text x="318.9" y="153.4">53</text>
<text x="319.4" y="156">2</text>
<text x="357" y="150.9">30</text>
<text x="357" y="156">12</text>
<text x="319.4" y="158.5">3</text>
<text x="319.4" y="161">4</text>
<text x="357" y="158.5">31</text>
<text x="357" y="161">47</text>
<text x="319.4" y="163.6">5</text>
<text x="319.4" y="166.1">6</text>
<text x="357" y="163.6">63</text>
<text x="357" y="166.1">18</text>
<text x="318.9" y="168.7">54</text>
<text x="31.5" y="248.3" transform="rotate(-90 31.5 248.3)">3</text>
<text x="36.6" y="248.3" transform="rotate(-90 36.6 248.3)">4</text>
<text x="65.8" y="248.3" transform="rotate(-90 65.8 248.3)">3</text>
<text x="70.9" y="248.3" transform="rotate(-90 70.9 248.3)">4</text>
<text x="106.4" y="248.3" transform="rotate(-90 106.4 248.3)">3</text>
<text x="111.5" y="248.3" transform="rotate(-90 111.5 248.3)">4</text>
<text x="31.5" y="258.4" transform="rotate(-90 31.5 258.4)">1</text>
<text x="36.6" y="258.4" transform="rotate(-90 36.6 258.4)">2</text>
<text x="65.8" y="258.4" transform="rotate(-90 65.8 258.4)">1</text>
<text x="70.9" y="258.4" transform="rotate(-90 70.9 258.4)">2</text>
<text x="106.4" y="258.4" transform="rotate(-90 106.4 258.4)">1</text>
<text x="111.5" y="258.4" transform="rotate(-90 111.5 258.4)">2</text>
</g>
<g font-size="1.4" fill="#006464">
<text x="323.6" y="35">BOOT0</text>
<text x="349.2" y="35">VDD@1</text>
<text x="323.6" y="40.1">NRST</text>
<text x="323.6" y="42.6">PA0</text>
<text x="323.6" y="45.2">PA1</text>
<text x="323.6" y="47.7">PA2</text>
<text x="349.2" y="46.5">VDD@2</text>
<text x="323.6" y="50.3">PA3</text>
<text x="323.6" y="52.8">PA4</text>
<text x="323.6" y="55.3">PA5</text>
<text x="323.6" y="57.9">PA6</text>
<text x="349.2" y="59.2">VDD@3</text>
<text x="89.9" y="64.2">LINEIN_R</text>
<text x="114.3" y="64.2">VDDA</text>
<text x="237.2" y="64.2">~{CE}</text>
<text x="262.5" y="64.2">VDD</text>
<text x="323.6" y="60.4">PA7</text>
<text x="323.6" y="63">PA8</text>
<text x="323.6" y="65.5">PA9</text>
<text x="89.9" y="66.8">LINEIN_L</text>
<text x="89.9" y="69.3">MIC</text>
<text x="113.7" y="66.8">VDDIO</text>
<text x="114.2" y="69.3">VDDD</text>
<text x="237.2" y="66.8">SO/SIO[1]</text>
<text x="237.2" y="69.3">SIO[2]</text>
<text x="237.2" y="71.9">VSS</text>
<text x="258.1" y="71.9">SI/SIO[0]</text>
<text x="260.6" y="66.8">SIO[3]</text>
<text x="261.6" y="69.3">SCLK</text>
<text x="323.6" y="68">PA10</text>
<text x="323.6" y="70.6">PA11</text>
<text x="349.2" y="71.9">VDD@4</text>
<text x="89.9" y="76.9">SYS_MCLK</text>
<text x="110.1" y="76.9">LINEOUT_R</text>
<text x="110.3" y="74.4">LINEOUT_L</text>
<text x="323.6" y="73.1">PA12</text>
<text x="323.6" y="75.7">PA13</text>
<text x="89.9" y="79.5">I2S_LRCLK</text>
<text x="89.9" y="82">I2S_SCLK</text>
<text x="114.2" y="82">HP_R</text>
<text x="114.4" y="79.5">HP_L</text>
<text x="323.6" y="78.2">PA14</text>
<text x="323.6" y="80.7">PA15</text>
<text x="323.6" y="83.3">PB0</text>
<text x="89.9" y="87.1">I2S_DIN</text>
<text x="89.9" y="89.6">CTRL_DATA</text>
<text x="111" y="84.6">I2S_DOUT</text>
<text x="323.6" y="85.8">PB1</text>
<text x="323.6" y="88.4">PB2</text>
<text x="344.6" y="89.6">VDDA/VREF+</text>
<text x="89.9" y="92.2">CTRL_CLK</text>
<text x="89.9" y="94.7">VAG</text>
<text x="115" y="94.7">GND</text>
<text x="323.6" y="90.9">PB3</text>
<text x="323.6" y="93.4">PB4</text>
<text x="323.6" y="96">PB5</text>
<text x="350.8" y="92.2">VBAT</text>
<text x="89.9" y="97.3">MIC_BIAS</text>
<text x="111.3" y="97.3">HP_VGND</text>
<text x="323.6" y="98.5">PB6</text>
<text x="323.6" y="101.1">PB7</text>
<text x="323.6" y="103.6">PB8</text>
<text x="323.6" y="106.1">PB9</text>
<text x="323.6" y="108.7">PB10</text>
<text x="323.6" y="113.8">PB12</text>
<text x="323.6" y="116.3">PB13</text>
<text x="323.6" y="118.8">PB14</text>
<text x="323.6" y="121.4">PB15</text>
<text x="323.6" y="123.9">PC0</text>
<text x="323.6" y="126.5">PC1</text>
<text x="323.6" y="129">PC2</text>
<text x="323.6" y="131.5">PC3</text>
<text x="323.6" y="134.1">PC4</text>
<text x="323.6" y="136.6">PC5</text>
<text x="323.6" y="139.2">PC6</text>
<text x="323.6" y="141.7">PC7</text>
<text x="323.6" y="144.2">PC8</text>
<text x="323.6" y="146.8">PC9</text>
<text x="323.6" y="149.3">PC10</text>
<text x="323.6" y="151.9">PC11</text>
<text x="323.6" y="154.4">PC12</text>
<text x="349.6" y="151.9">VCAP1</text>
<text x="323.6" y="156.9">PC13</text>
<text x="323.6" y="159.5">PC14-OSC32_IN</text>
<text x="344.7" y="156.9">VSSA/VREF-</text>
<text x="349.2" y="159.5">VSS@1</text>
<text x="323.6" y="162">PC15-OSC32_OUT</text>
<text x="323.6" y="164.6">PH0-OSC_IN</text>
<text x="323.6" y="167.1">PH1-OSC_OUT</text>
<text x="349.2" y="162">VSS@2</text>
<text x="349.2" y="164.6">VSS@3</text>
<text x="349.2" y="167.1">VSS@4</text>
<text x="323.6" y="169.6">PD2</text>
</g>
</svg>
